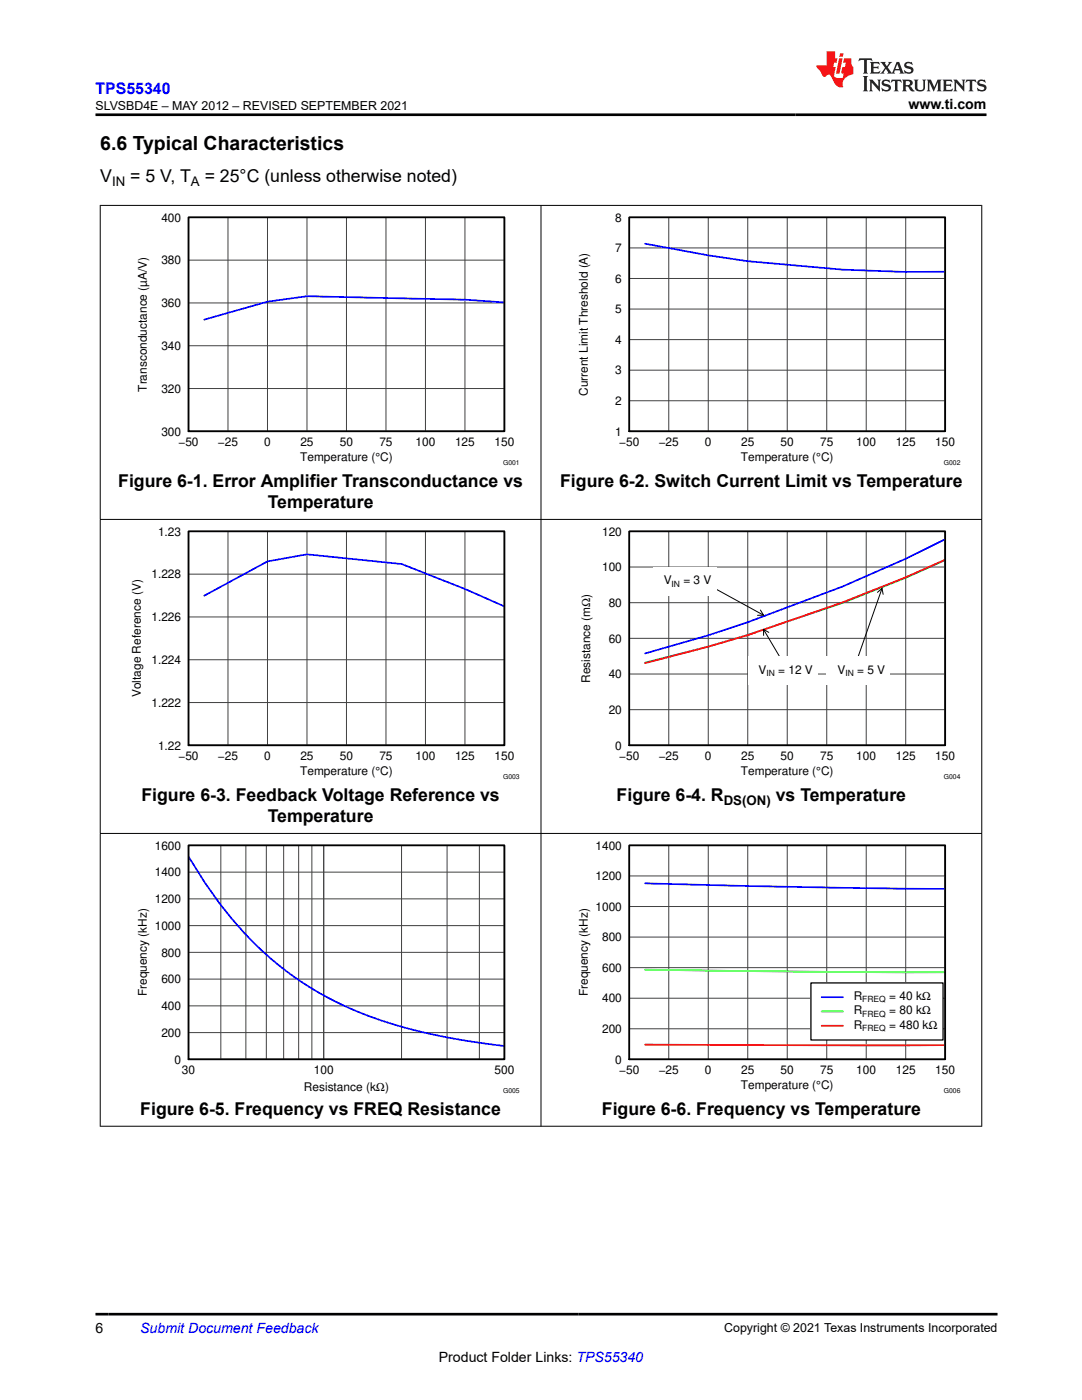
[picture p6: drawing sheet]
<svg xmlns="http://www.w3.org/2000/svg" width="216mm" height="279mm" viewBox="0 0 216 279" stroke-linecap="round" stroke-linejoin="round" font-family="sans-serif">
<path d="M37.6 43.4h63.1v42.7h-63.1zM125.6 43.4h63v42.7h-63zM37.6 106h63.1v42.7h-63.1zM125.6 106h63v42.7h-63z" fill="none" stroke="#000" stroke-width=".25"/>
<g fill="none" stroke="#414141" stroke-width=".2">
<path d="M37.6 43.4h63.1v42.7h-63.1zM37.6 51.9h63.1M45.5 43.4v42.7M53.4 43.4v42.7M61.3 43.4v42.7M69.1 43.4v42.7M77 43.4v42.7M84.9 43.4v42.7M92.8 43.4v42.7M125.6 43.4h63v42.7h-63zM125.6 55.6h63M125.6 49.5h63"/>
<path d="M133.4 43.4v42.7M141.3 43.4v42.7M149.2 43.4v42.7M157.1 43.4v42.7M165 43.4v42.7M172.8 43.4v42.7M180.7 43.4v42.7M37.6 77.5h63.1M37.6 69h63.1M37.6 60.5h63.1M125.6 80h63M125.6 73.9h63"/>
<path d="M125.6 67.8h63M125.6 61.7h63M37.6 106h63.1v42.7h-63.1zM37.6 114.6h63.1M45.5 106v42.7M53.4 106v42.7M61.3 106v42.7M69.1 106v42.7M77 106v42.7M84.9 106v42.7M92.8 106v42.7M125.6 106h63v42.7h-63z"/>
<path d="M125.6 113.2h63M133.4 106v42.7M141.3 106v42.7M149.2 106v42.7M157.1 106v42.7M165 106v42.7M172.8 106v42.7M180.7 106v42.7M37.6 131.7h63.1M37.6 123.1h63.1M125.6 134.5h63M125.6 127.4h63"/>
<path d="M125.6 120.3h63M37.6 140.2h63.1M125.6 141.6h63"/>
</g>
<path d="M128.7 48.6l12.6 2.4 7.9 1.1 18.9 1.7 12.6 .5 7.9-.1M100.7 60.4l-7.9-.6-31.5-.7-7.9 1.1-12.6 3.6M40.8 118.9l12.6-6.9 7.9-1.4 18.9 2 12.6 4.9 7.9 3.5M188.6 107.6l-7.9 3.9-12.6 5.6-18.9 7.1-7.9 2.6-12.6 3.6" fill="none" stroke="#00f" stroke-width=".34"/>
<path d="M37.6 43.4h63.1v42.7h-63.1zM125.6 43.4h63v42.7h-63zM37.6 106h63.1v42.7h-63.1z" fill="none" stroke="#000" stroke-width=".34"/>
<path d="M188.6 111.8l-7.9 3.5-12.6 5-18.9 6.4-7.9 2.3-12.6 3.3" fill="none" stroke="#01ff00" stroke-width=".34"/>
<path d="M188.6 111.7l-7.9 3.5-12.6 5-18.9 6.6-7.9 2.3-12.6 3.3" fill="none" stroke="#f00" stroke-width=".34"/>
<path d="M141.3 116.7l11.1 6.1M151.7 121.7l.7 1.1h-1.2" fill="none" stroke="#000" stroke-width=".2"/>
<path d="M130.3 113.2h12.6v5.7h-12.6z" fill="#fff"/>
<path d="M175.1 118.2l.9-.8 .2 1.2M176 117.4l-4.7 13.6" fill="none" stroke="#000" stroke-width=".2"/>
<path d="M165 131h12.6v5.6h-12.6z" fill="#fff"/>
<path d="M152.4 125.6l3.1 5.4M153.4 126.2l-1-.6v1.2" fill="none" stroke="#000" stroke-width=".2"/>
<path d="M149.2 131h14v5.6h-14z" fill="#fff"/>
<path d="M125.6 106h63v42.7h-63zM37.6 168.7h63.1v42.7h-63.1z" fill="none" stroke="#000" stroke-width=".34"/>
<path d="M37.6 168.7h63.1v42.7h-63.1zM125.6 168.7h63v42.7h-63z" fill="none" stroke="#000" stroke-width=".25"/>
<g fill="none" stroke="#414141" stroke-width=".2">
<path d="M37.6 168.7h63.1v42.7h-63.1zM37.6 179.4h63.1M37.6 174.1h63.1M44.1 168.7v42.7M49.1 168.7v42.7M53.1 168.7v42.7M56.6 168.7v42.7M59.6 168.7v42.7M62.2 168.7v42.7M64.6 168.7v42.7M80.1 168.7v42.7M89.2 168.7v42.7"/>
<path d="M95.7 168.7v42.7M125.6 168.7h63v42.7h-63zM125.6 174.8h63M133.4 168.7v42.7M141.3 168.7v42.7M149.2 168.7v42.7M157.1 168.7v42.7M165 168.7v42.7M172.8 168.7v42.7M180.7 168.7v42.7M37.6 195.4h63.1M37.6 190.1h63.1"/>
<path d="M37.6 184.7h63.1M125.6 199.2h63M125.6 193.1h63M125.6 187h63M125.6 180.9h63M37.6 206.1h63.1M37.6 200.7h63.1M125.6 205.3h63"/>
</g>
<path d="M37.6 170.9a74.4 74.4 0 0 0 19.9 23.2 73.8 73.8 0 0 0 27.5 12l7.8 1.6 7.9 1.1M128.7 176.3l39.4 .9 20.5 .2" fill="none" stroke="#00f" stroke-width=".34"/>
<path d="M128.7 193.5l39.4 .5h20.5" fill="none" stroke="#01ff00" stroke-width=".34"/>
<path d="M128.7 208.5l59.9 .1" fill="none" stroke="#f00" stroke-width=".34"/>
<path d="M161.8 196.2h26.4v11.4h-26.4z" fill="#fff"/>
<path d="M161.8 196.2h26.4v11.4h-26.4z" fill="none" stroke="#000" stroke-width=".25"/>
<path d="M163.9 199h4.3" fill="none" stroke="#00f" stroke-width=".34"/>
<path d="M163.9 201.9h4.3" fill="none" stroke="#01ff00" stroke-width=".34"/>
<path d="M163.9 204.7h4.3" fill="none" stroke="#f00" stroke-width=".34"/>
<path d="M125.6 168.7h63v42.7h-63z" fill="none" stroke="#000" stroke-width=".34"/>
<path d="M19.9 41h176.1M20 40.9v183.9M107.9 40.9v183.9M195.9 40.9v183.9M19.9 103.7h176.1M19.9 166.3h176.1M19.9 224.8h176.1" fill="none" stroke="#000" stroke-width=".2"/>
<path d="M171.5 11.6l-.2 .6 .5-.2h.6v.1v2.2l-.2 .4h1l-.2-.4v-2.2v-.1h.5l.5 .2-.1-.6zM173.6 12.4l.2 .3v1.6l-.2 .4h1.9l.1-.6a1.08 1.08 0 0 1-1.3 .2v-.7h.6l.4 .2v-.7l-.4 .2h-.6v-.5l.2-.2a1 1 0 0 1 1 .3l-.1-.5zM175.7 12.4l.9 1.1-1 1.2h.9l-.2-.2 .5-.8 .4 .8-.2 .2h1.6l-.2-.2 .2-.5h.9l.1 .5-.1 .2h.9l-.2-.4-.8-1.9h-.5l-.9 2.1-.9-1.1 .9-1h-.8l.2 .2-.4 .6-.4-.6 .2-.2zM179 12.8l.4 1h-.7zM180.7 12.5a.65 .65 0 0 0-.2 .7 .65 .65 0 0 0 .6 .5l.6 .1 .1 .3a.79 .79 0 0 1-.7 .4 .79 .79 0 0 1-.7-.5l.1 .7 .2-.1a.93 .93 0 0 0 1.1 0 .93 .93 0 0 0 .4-.9 1.46 1.46 0 0 0-1.2-.6l-.1-.3a1.09 1.09 0 0 1 1.2 .2l-.2-.6-.1 .1-.5-.2zM172.2 15.2l.2 .4v2.2l-.2 .4h1l-.2-.4v-2.2l.2-.4zM173.4 15.9l.2 .4v1.5l-.2 .4h.8l-.3-.4 .1-1.3 1.6 1.8v-2l.2-.4h-.7l.1 .2 .1 1.1-1.2-1.3zM176.2 16a.65 .65 0 0 0-.2 .8 .65 .65 0 0 0 .6 .4l.6 .2 .1 .2a.79 .79 0 0 1-.7 .4 .79 .79 0 0 1-.7-.5l.1 .7 .2-.1a.93 .93 0 0 0 1.1 .1 .93 .93 0 0 0 .4-1 1.46 1.46 0 0 0-1.2-.5l-.1-.4a1.09 1.09 0 0 1 1.2 .2l-.1-.6-.2 .1-.5-.1zM177.9 15.9l-.1 .6a.63 .63 0 0 1 .8-.3v1.6l-.3 .4h1l-.2-.4v-1.6a.66 .66 0 0 1 .8 .3l-.1-.6zM180 15.9l.2 .4v1.5l-.2 .4h1l-.2-.2-.1-.7h.5l.1 .2a.79 .79 0 0 0 1.2 .6l-1-.9a.61 .61 0 0 0 .6-.6 .61 .61 0 0 0-.5-.7zM180.8 16.2h.1a.47 .47 0 0 1 .5 .1 .47 .47 0 0 1 .1 .5l-.1 .1-.7 .1zM182.3 15.9l.2 .2a2.27 2.27 0 0 0 .4 2 1.04 1.04 0 0 0 1.7-.7v-1.3l.2-.2h-.8l.2 .4v1.1a.6 .6 0 0 1-.6 .6 .6 .6 0 0 1-.6-.6v-1.1l.3-.4zM184.9 15.9l.2 .4v1.5l-.2 .4h.8l-.3-.4v-1.4l.9 1.9 .9-1.9v1.4l-.3 .4h1l-.2-.4v-1.5l.2-.4h-.8l-.7 1.5-.6-1.5zM188.1 15.9l.2 .4v1.5l-.2 .4h1.9l.1-.6a1.09 1.09 0 0 1-1.3 .2v-.7h.6l.4 .2v-.6l-.4 .2h-.6v-.6l.2-.1a1.01 1.01 0 0 1 1 .3l-.1-.6zM190.2 15.9l.3 .4v1.5l-.3 .4h.8l-.2-.4v-1.3l1.6 1.8v-2l.2-.4h-.7l.2 .2v1.1l-1.2-1.3zM192.8 15.9l-.1 .6a.63 .63 0 0 1 .8-.3v1.6l-.3 .4h1l-.2-.4v-1.6a.66 .66 0 0 1 .8 .3l-.1-.6zM195.2 16a.65 .65 0 0 0-.2 .8 .65 .65 0 0 0 .6 .4l.6 .2 .2 .2a.79 .79 0 0 1-.7 .4 .79 .79 0 0 1-.7-.5l.1 .7 .2-.1a.93 .93 0 0 0 1 .1 .93 .93 0 0 0 .5-1 1.46 1.46 0 0 0-1.3-.5v-.4a1.09 1.09 0 0 1 1.2 .2l-.2-.6-.2 .1-.5-.1z" fill="#231f20"/>
<path d="M164.9 10.3v2.7h-2l.1 .4 .8 1a.95 .95 0 0 0 1 .9 .59 .59 0 0 1 .5-.4 .59 .59 0 0 1 .5 .3l.4 .8a1.59 1.59 0 0 0 2.1 1.4 1.61 1.61 0 0 1 1-2.3l1-.3-.1-1.5a1.59 1.59 0 0 1-.3-1.7h-1.5l-.2 .9h.6l-.2 .9h-.5l-.2 .9v.3l.4 .1-.1 .9h-.7a.73 .73 0 0 1-1-.7l.3-1.5h-.5l.1-.9h.5l.2-.9h-.5v-1.3zM167.4 11.6l-.6 3.1h.7l.6-3.1zM167.6 10.7l-.1 .6h.7l.1-.6z" fill="#ed1c24"/>
<path d="M19 22.9h177.8M19 262.3h180" fill="none" stroke="#000" stroke-width=".53"/>
<text font-size="3.9" x="20" y="29.9">6.6 Typical Characteristics</text>
<g font-size="3.5">
<text x="20" y="36.4">V</text>
<text x="26" y="36.4">= 5 V, T</text>
<text x="40.9" y="36.4">= 25°C (unless otherwise noted)</text>
<text x="23.6" y="97.2">Figure 6-1. Error Amplifier Transconductance vs</text>
<text x="53.4" y="101.4">Temperature</text>
<text x="111.8" y="97.2">Figure 6-2. Switch Current Limit vs Temperature</text>
<text x="28.2" y="159.9">Figure 6-3. Feedback Voltage Reference vs</text>
<text x="123" y="159.9">Figure 6-4. R</text>
<text x="154.8" y="159.9">vs Temperature</text>
<text x="53.4" y="164.1">Temperature</text>
<text x="28" y="222.5">Figure 6-5. Frequency vs FREQ Resistance</text>
<text x="120.1" y="222.5">Figure 6-6. Frequency vs Temperature</text>
</g>
<text font-size="3.2" fill="#00f" x="19" y="18.7">TPS55340</text>
<g font-size="2.8">
<text x="181.3" y="21.8">www.ti.com</text>
<text x="19" y="266.1">6</text>
<text x="87.6" y="271.7">Product Folder Links: TPS55340</text>
</g>
<text font-size="2.8" fill="#00f" x="28" y="266.1">Submit Document Feedback</text>
<g font-size="2.6">
<text x="22.4" y="37.1">IN</text>
<text x="38.1" y="37.1">A</text>
<text x="144.4" y="160.6">DS(ON)</text>
</g>
<g font-size="2.5">
<text x="19" y="21.9">SLVSBD4E – MAY 2012 – REVISED SEPTEMBER 2021</text>
<text x="144.5" y="265.8">Copyright © 2021 Texas Instruments Incorporated</text>
</g>
<g font-size="2.4">
<text x="32.2" y="44.2">400</text>
<text x="122.8" y="44.2">8</text>
<text x="32.2" y="52.8">380</text>
<text x="122.8" y="50.3">7</text>
<text x="122.8" y="56.4">6</text>
<text x="32.2" y="61.3">360</text>
<text x="122.8" y="62.5">5</text>
<text x="32.2" y="69.8">340</text>
<text x="122.8" y="68.6">4</text>
<text x="122.8" y="74.7">3</text>
<text x="29.3" y="78.2" transform="rotate(-90 29.3 78.2)">Transconductance (µA/V)</text>
<text x="32.2" y="78.4">320</text>
<text x="117.3" y="79" transform="rotate(-90 117.3 79)">Current Limit Threshold (A)</text>
<text x="122.8" y="80.8">2</text>
<text x="32.2" y="86.9">300</text>
<text x="35.6" y="89">−50</text>
<text x="43.5" y="89">−25</text>
<text x="52.7" y="89">0</text>
<text x="59.9" y="89">25</text>
<text x="67.8" y="89">50</text>
<text x="75.7" y="89">75</text>
<text x="82.9" y="89">100</text>
<text x="90.8" y="89">125</text>
<text x="98.7" y="89">150</text>
<text x="122.8" y="86.9">1</text>
<text x="123.6" y="89">−50</text>
<text x="131.4" y="89">−25</text>
<text x="140.7" y="89">0</text>
<text x="147.9" y="89">25</text>
<text x="155.8" y="89">50</text>
<text x="163.6" y="89">75</text>
<text x="170.9" y="89">100</text>
<text x="178.7" y="89">125</text>
<text x="186.6" y="89">150</text>
<text x="59.9" y="91.9">Temperature (°C)</text>
<text x="147.8" y="91.9">Temperature (°C)</text>
<text x="31.5" y="106.9">1.23</text>
<text x="120.1" y="106.9">120</text>
<text x="30.2" y="115.4">1.228</text>
<text x="120.1" y="114">100</text>
<text x="132.4" y="116.6">V</text>
<text x="136.4" y="116.6">= 3 V</text>
<text x="30.2" y="124">1.226</text>
<text x="121.5" y="121.1">80</text>
<text x="121.5" y="128.2">60</text>
<text x="30.2" y="132.5">1.224</text>
<text x="117.8" y="136.3" transform="rotate(-90 117.8 136.3)">Resistance (mΩ)</text>
<text x="121.5" y="135.4">40</text>
<text x="151.3" y="134.4">V</text>
<text x="155.3" y="134.4">= 12 V</text>
<text x="167.1" y="134.4">V</text>
<text x="171" y="134.4">= 5 V</text>
<text x="28.1" y="139.1" transform="rotate(-90 28.1 139.1)">Voltage Reference (V)</text>
<text x="30.2" y="141.1">1.222</text>
<text x="121.5" y="142.5">20</text>
<text x="31.5" y="149.6">1.22</text>
<text x="122.8" y="149.6">0</text>
<text x="35.6" y="151.7">−50</text>
<text x="43.5" y="151.7">−25</text>
<text x="52.7" y="151.7">0</text>
<text x="59.9" y="154.6">Temperature (°C)</text>
<text x="59.9" y="151.7">25</text>
<text x="67.8" y="151.7">50</text>
<text x="75.7" y="151.7">75</text>
<text x="82.9" y="151.7">100</text>
<text x="90.8" y="151.7">125</text>
<text x="98.7" y="151.7">150</text>
<text x="123.6" y="151.7">−50</text>
<text x="131.4" y="151.7">−25</text>
<text x="140.7" y="151.7">0</text>
<text x="147.8" y="154.6">Temperature (°C)</text>
<text x="147.9" y="151.7">25</text>
<text x="155.8" y="151.7">50</text>
<text x="163.6" y="151.7">75</text>
<text x="170.9" y="151.7">100</text>
<text x="178.7" y="151.7">125</text>
<text x="186.6" y="151.7">150</text>
<text x="30.9" y="169.6">1600</text>
<text x="118.8" y="169.6">1400</text>
<text x="30.9" y="174.9">1400</text>
<text x="118.8" y="175.7">1200</text>
<text x="30.9" y="185.6">1000</text>
<text x="30.9" y="180.2">1200</text>
<text x="118.8" y="181.8">1000</text>
<text x="32.2" y="190.9">800</text>
<text x="120.1" y="187.9">800</text>
<text x="32.2" y="196.3">600</text>
<text x="120.1" y="194">600</text>
<text x="29.3" y="198.8" transform="rotate(-90 29.3 198.8)">Frequency (kHz)</text>
<text x="32.2" y="201.6">400</text>
<text x="117.3" y="198.8" transform="rotate(-90 117.3 198.8)">Frequency (kHz)</text>
<text x="120.1" y="200.1">400</text>
<text x="170.4" y="199.6">R</text>
<text x="170.4" y="202.4">R</text>
<text x="177.4" y="199.6">= 40 kΩ</text>
<text x="177.4" y="202.4">= 80 kΩ</text>
<text x="32.2" y="206.9">200</text>
<text x="120.1" y="206.2">200</text>
<text x="170.4" y="205.3">R</text>
<text x="177.4" y="205.3">= 480 kΩ</text>
<text x="34.8" y="212.3">0</text>
<text x="36.3" y="214.3">30</text>
<text x="62.6" y="214.3">100</text>
<text x="98.7" y="214.3">500</text>
<text x="122.8" y="212.3">0</text>
<text x="123.6" y="214.3">−50</text>
<text x="131.4" y="214.3">−25</text>
<text x="140.7" y="214.3">0</text>
<text x="147.9" y="214.3">25</text>
<text x="155.8" y="214.3">50</text>
<text x="163.6" y="214.3">75</text>
<text x="170.9" y="214.3">100</text>
<text x="178.7" y="214.3">125</text>
<text x="186.6" y="214.3">150</text>
<text x="60.6" y="217.8">Resistance (kΩ)</text>
<text x="147.8" y="217.3">Temperature (°C)</text>
</g>
<g font-size="1.7">
<text x="134" y="117.1">IN</text>
<text x="152.9" y="134.9">IN</text>
<text x="168.7" y="134.9">IN</text>
<text x="172.1" y="200">FREQ</text>
<text x="172.1" y="202.9">FREQ</text>
<text x="172.1" y="205.7">FREQ</text>
</g>
<g font-size="1.4">
<text x="100.4" y="92.9">G001</text>
<text x="188.3" y="92.9">G002</text>
<text x="100.4" y="155.5">G003</text>
<text x="188.3" y="155.5">G004</text>
<text x="100.4" y="218.2">G005</text>
<text x="188.3" y="218.2">G006</text>
</g>
</svg>
